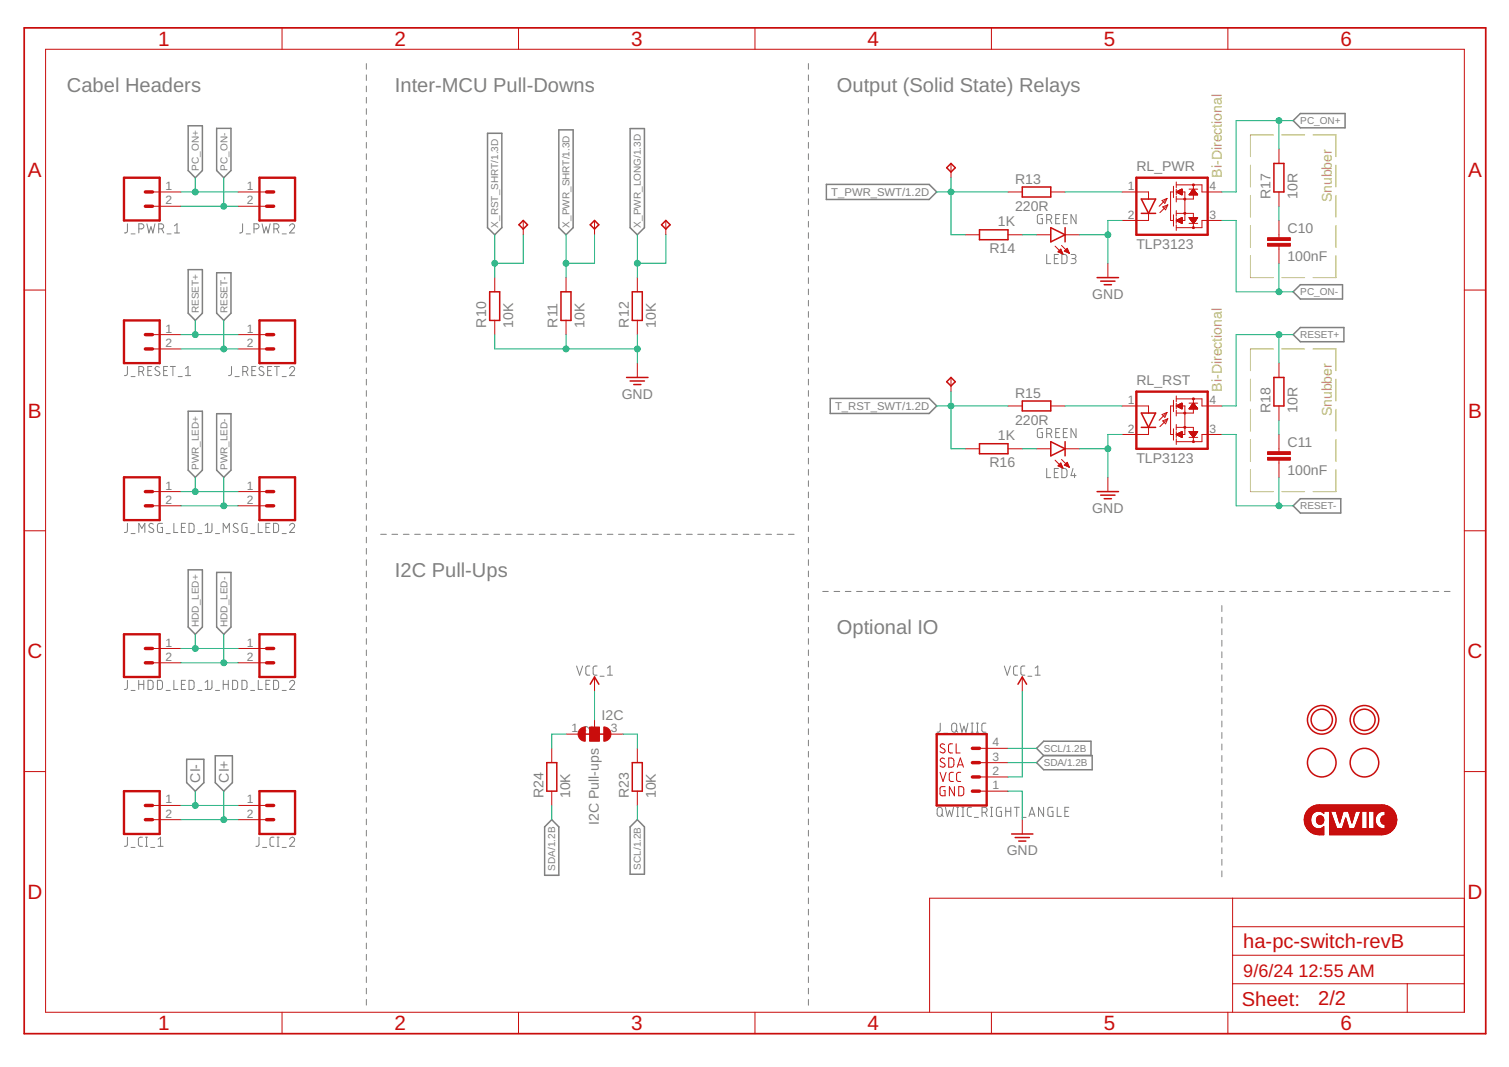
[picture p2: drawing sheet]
<svg xmlns="http://www.w3.org/2000/svg" width="297mm" height="210mm" viewBox="0 0 297 210" stroke-linecap="round" stroke-linejoin="round" font-family="sans-serif">
<g fill="none" stroke="#c8c832" stroke-width=".2">
<path d="M246.1 32.5v4.3M246.1 38.4v4.3M250.7 26.5h-4.6v4.3M252.3 26.5h4.5M258.5 26.5h4.5v4.3M263 32.5v4.3M263 38.4v4.3M246.1 44.4v4.3M246.1 50.3v4.3h4.6M252.3 54.6h4.5M263 44.4v4.3M263 50.3v4.3h-4.5"/>
<path d="M246.1 74.6v4.3M250.7 68.6h-4.6v4.3M252.3 68.6h4.5M258.5 68.6h4.5v4.3M263 74.6v4.3M246.1 80.5v4.3M246.1 86.5v4.3M246.1 92.4v4.3h4.6M252.3 96.7h4.5M263 92.4v4.3h-4.5M263 80.5v4.3M263 86.5v4.3"/>
</g>
<g fill="none" stroke="#808080" stroke-width=".2">
<path d="M72.1 12.5v1.1M72.1 14.7v1.1M72.1 16.9v1.2M72.1 19.2v1.1M159.1 12.5v1.1M159.1 14.7v1.1M159.1 16.9v1.2M159.1 19.2v1.1M72.1 21.4v1.1M72.1 23.6v1.1M72.1 25.8v1.1M72.1 28v1.1"/>
<path d="M72.1 30.2v1.2M72.1 32.5v1.1M72.1 34.7v1.1M72.1 36.9v1.1M72.1 39.1v1.1M159.1 21.4v1.1M159.1 23.6v1.1M159.1 25.8v1.1M159.1 28v1.1M159.1 30.2v1.2M159.1 32.5v1.1M159.1 34.7v1.1"/>
<path d="M159.1 36.9v1.1M159.1 39.1v1.1M25.1 44v1.6l-.3 .2h-.3M25.8 46h.8M27.3 45h.5a.5 .5 0 0 0 .5-.5 .5 .5 0 0 0-.5-.5h-.5v1.8M28.9 44l.4 1.8 .4-1.2 .4 1.2 .4-1.8M31.2 45h.5a.5 .5 0 0 0 .5-.5 .5 .5 0 0 0-.5-.5h-.5v1.8M31.8 45l.4 .8M32.9 46h.8M34.3 45.8h1M34.3 44.4l.5-.4v1.8M47.8 44l-.1 1.6-.2 .2h-.3"/>
<path d="M48.5 46h.8M50 45h.5a.5 .5 0 0 0 .5-.5 .5 .5 0 0 0-.5-.5h-.5v1.8M51.6 44l.4 1.8 .4-1.2 .4 1.2 .4-1.8M53.9 45h.5a.5 .5 0 0 0 .5-.5 .5 .5 0 0 0-.5-.5h-.5v1.8M54.5 45l.4 .8M55.5 46h.8M57 44.4a.49 .49 0 0 1 .7-.4 .49 .49 0 0 1 .1 .8l-.8 1h1M72.1 41.3v1.2M72.1 43.6v1.1M72.1 45.8v1.1M72.1 48v1.1M72.1 50.2v1.1"/>
<path d="M72.1 52.4v1.2M72.1 54.7v1.1M72.1 56.9v1.1M72.1 59.1v1.1M159.1 41.3v1.2M159.1 43.6v1.1M159.1 45.8v1.1M159.1 48v1.1M159.1 50.2v1.1M159.1 52.4v1.2M159.1 54.7v1.1M159.1 56.9v1.1"/>
<path d="M159.1 59.1v1.1M205.2 42.2h-.8l-.2 .2v1.4l.2 .2h.8v-1h-.3M206 43.2h.5a.5 .5 0 0 0 .5-.5 .5 .5 0 0 0-.5-.5h-.5v1.8M206 50.1v1.8h.8M206.7 43.2l.4 .8M207.5 50.9h.6M207.8 43h.6M208.3 50.1h-.8v1.8h.8M208.6 42.2h-.8v1.8h.8M209 50.1h.7l.3 .3v1l-.3 .4-.7 .1zM209.3 43h.6M210.1 42.2h-.8v1.8h.8"/>
<path d="M210.8 50.1h.6a.4 .4 0 0 1 .4 .4 .4 .4 0 0 1-.4 .4h-.4M211.3 50.9a.5 .5 0 0 1 .5 .5 .5 .5 0 0 1-.5 .5h-.5M211.8 42.2v1.8l-1-1.8v1.8M25.1 72.1v1.5l-.3 .3h-.3M25.8 74.1h.8M27.3 73.1h.5a.5 .5 0 0 0 .5-.5 .5 .5 0 0 0-.5-.5h-.5v1.8M27.9 73.1l.4 .8M29.1 72.9h.6M29.9 72.1h-.8v1.8h.8M31.4 72.2l-.6-.1-.3 .4 .1 .2 .7 .4a.45 .45 0 0 1 0 .7 .45 .45 0 0 1-.7 0l-.1-.2M32.2 72.9h.6M33 72.1h-.8v1.8h.8"/>
<path d="M33.5 72.1h1M34 72.1v1.8M35.1 74.1h.8M36.5 73.9h1M36.5 72.5l.5-.4v1.8M45.6 72.1v1.5l-.3 .3h-.3M46.3 74.1h.8M47.8 73.1h.5a.5 .5 0 0 0 .5-.5 .5 .5 0 0 0-.5-.5h-.5v1.8M48.4 73.1l.4 .8M49.6 72.9h.6M50.4 72.1h-.8v1.8h.8M51.9 72.2l-.3-.1a.41 .41 0 0 0-.5 .2 .41 .41 0 0 0 .1 .5l.6 .3a.42 .42 0 0 1 .1 .6 .42 .42 0 0 1-.6 .2l-.3-.3"/>
<path d="M52.7 72.9h.6M53.5 72.1h-.8v1.8h.8M54 72.1h1M54.5 72.1v1.8M55.5 74.1h.8M57 72.5a.49 .49 0 0 1 .7-.4 .49 .49 0 0 1 .1 .8l-.8 1h1M72.1 61.3v1.1M72.1 63.5v1.1M72.1 65.7v1.2M72.1 68v1.1M72.1 70.2v1.1M72.1 72.4v1.1"/>
<path d="M72.1 74.6v1.1M72.1 76.8v1.2M72.1 79.1v1.1M159.1 61.3v1.1M159.1 63.5v1.1M159.1 65.7v1.2M159.1 68v1.1M159.1 70.2v1.1M159.1 72.4v1.1M159.1 74.6v1.1M159.1 76.8v1.2M159.1 79.1v1.1"/>
<path d="M72.1 81.3v1.1M72.1 83.5v1.1M72.1 85.7v1.1M72.1 87.9v1.1M72.1 90.1v1.2M72.1 92.4v1.1M72.1 94.6v1.1M72.1 96.8v1.1M72.1 99v1.1M159.1 81.3v1.1M159.1 83.5v1.1M159.1 85.7v1.1"/>
<path d="M159.1 87.9v1.1M159.1 90.1v1.2M159.1 92.4v1.1M159.1 94.6v1.1M159.1 96.8v1.1M159.1 99v1.1M205.2 84.3h-.8l-.2 .2v1.4l.2 .2h.8v-1h-.3M206 85.3h.5a.5 .5 0 0 0 .5-.5 .5 .5 0 0 0-.5-.5h-.5v1.8M206 92.2v1.8h.8M206.7 85.3l.4 .8M207.5 93h.6M207.8 85.1h.6"/>
<path d="M208.3 92.2h-.8v1.8h.8M208.6 84.3h-.8v1.8h.8M209 92.2h.7l.3 .3v1l-.3 .4-.7 .1zM209.3 85.1h.6M210.1 84.3h-.8v1.8h.8M211.2 92.2l-.4 1.4h1M211.5 93.2v.8M211.8 84.3v1.8l-1-1.8v1.8M25.1 103v1.5l-.3 .2-.3 .1M25.8 105h.8M27.3 104.8v-1.8l.6 .9 .6-.9v1.8M30.2 103.1a.45 .45 0 0 0-.7-.1 .45 .45 0 0 0 0 .7l.6 .3a.45 .45 0 0 1 0 .7 .45 .45 0 0 1-.7-.1l-.1-.1"/>
<path d="M32 103h-.6l-.4 .2v1.2l.2 .3 .8 .1v-1h-.3M32.7 105h.8M34.2 103v1.8h.8M35.7 103.8h.6M36.5 103h-.8v1.8h.8M37.2 103h.7l.3 .3v1.1l-.3 .3-.7 .1zM38.9 105h.8M40.4 104.8h1M40.4 103.4l.5-.4v1.8M41.7 103v1.4l-.1 .2-.3 .2M42.4 105h.8M43.9 104.8v-1.8l.7 .9 .5-.9v1.8"/>
<path d="M46.8 103.1l-.6-.1-.3 .4 .2 .3 .6 .3a.46 .46 0 0 1 .1 .7 .46 .46 0 0 1-.7-.1l-.2-.1M48.6 103h-.7l-.3 .2v1.3l.3 .2 .7 .1v-1h-.3M49.3 105h.8M50.8 103v1.8h.8M52.3 103.8h.6M53.1 103h-.8v1.8h.8M53.8 103h.7l.3 .3v1.1l-.3 .3-.7 .1zM55.5 105h.8M57 103.4a.49 .49 0 0 1 .7-.4 .49 .49 0 0 1 .1 .8l-.8 1h1M72.1 101.2v1.2M72.1 103.5v1.1M72.1 105.7v1.1"/>
<path d="M72.1 107.9v1.1M72.1 110.1v1.1M72.1 112.3v1.2M72.1 114.6v1.1M72.1 116.8v1.1M72.1 119v1.1M74.9 105.1h1.2M77.2 105.1h1.1M79.4 105.1h1.1M81.6 105.1h1.1M83.8 105.1h1.2M86.1 105.1h1.1"/>
<path d="M88.3 105.1h1.1M90.5 105.1h1.2M92.8 105.1h1.1M95 105.1h1.1M97.2 105.1h1.1M99.5 105.1h1.1M101.7 105.1h1.1M103.9 105.1h1.1M106.2 105.1h1.1M108.4 105.1h1.1M110.6 105.1h1.1M112.8 105.1h1.2"/>
<path d="M115.1 105.1h1.1M117.3 105.1h1.1M119.5 105.1h1.1M121.8 105.1h1.1M124 105.1h1.1M126.2 105.1h1.1M128.4 105.1h1.2M130.7 105.1h1.1M132.9 105.1h1.1M135.1 105.1h1.1M137.4 105.1h1.1M139.6 105.1h1.1"/>
<path d="M141.8 105.1h1.1M144.1 105.1h1.1M146.3 105.1h1.1M148.5 105.1h1.1M150.7 105.1h1.2M153 105.1h1.1M155.2 105.1h1.1M159.1 101.2v1.2M159.1 103.5v1.1M159.1 105.7v1.1M159.1 107.9v1.1M159.1 110.1v1.1"/>
<path d="M159.1 112.3v1.2M159.1 114.6v1.1M159.1 116.8v1.1M159.1 119v1.1M161.9 116.4h1.1M164.2 116.4h1.1M166.4 116.4h1.1M168.6 116.4h1.1M170.8 116.4h1.2M173.1 116.4h1.1M175.3 116.4h1.1M177.5 116.4h1.1"/>
<path d="M179.7 116.4h1.1M182 116.4h1.1M184.2 116.4h1.1M186.4 116.4h1.1M188.6 116.4h1.2M190.9 116.4h1.1M193.1 116.4h1.1M195.3 116.4h1.1M197.5 116.4h1.1M199.8 116.4h1.1M202 116.4h1.1M204.2 116.4h1.1"/>
<path d="M206.4 116.4h1.2M208.7 116.4h1.1M210.9 116.4h1.1M213.1 116.4h1.1M215.3 116.4h1.2M217.6 116.4h1.1M219.8 116.4h1.1M222 116.4h1.1M224.2 116.4h1.2M226.5 116.4h1.1M228.7 116.4h1.1M230.9 116.4h1.1"/>
<path d="M233.1 116.4h1.2M235.4 116.4h1.1M237.6 116.4h1.1M239.8 116.4h1.1M240.5 119.1v1.2M242 116.4h1.2M244.3 116.4h1.1M246.5 116.4h1.1M248.7 116.4h1.1M250.9 116.4h1.2M253.2 116.4h1.1M255.4 116.4h1.1"/>
<path d="M257.6 116.4h1.1M259.8 116.4h1.2M262.1 116.4h1.1M264.3 116.4h1.1M266.5 116.4h1.1M268.7 116.4h1.2M271 116.4h1.1M273.2 116.4h1.1M275.4 116.4h1.1M277.6 116.4h1.2M279.9 116.4h1.1M282.1 116.4h1.1"/>
<path d="M284.3 116.4h1.1M25.1 133.8v1.6l-.3 .2h-.3M25.8 135.8h.8M27.3 133.8v1.8M27.3 134.6h1M28.3 133.8v1.8M29.1 133.8l.7 .1 .3 .3v1.1l-.3 .3h-.7zM31 133.8l.6 .1 .4 .3v1.1l-.4 .3h-.6zM32.7 135.8h.8M34.2 133.8v1.8h.8M35.7 134.6h.6M36.5 133.8h-.8v1.8h.8"/>
<path d="M37.2 133.8l.7 .1 .3 .3v1.1l-.3 .3h-.7zM38.9 135.8h.8M40.4 134.2l.5-.4v1.8M40.4 135.6h1M41.7 133.8v1.4l-.1 .3-.3 .1M42.4 135.8h.8M43.9 134.6h1M43.9 133.8v1.8M44.9 133.8v1.8M45.8 133.8l.6 .1 .4 .3v1.1l-.4 .3h-.6zM47.6 133.8l.7 .1 .3 .3v1.1l-.3 .3h-.7zM49.3 135.8h.8"/>
<path d="M50.8 133.8v1.8h.8M52.3 134.6h.6M53.1 133.8h-.8v1.8h.8M53.8 133.8l.7 .1 .3 .3v1.1l-.3 .3h-.7zM55.5 135.8h.8M57 134.2a.49 .49 0 0 1 .7-.3 .49 .49 0 0 1 .1 .7l-.8 1h1M72.1 121.2v1.1M72.1 123.4v1.1M72.1 125.6v1.1M72.1 127.9v1.1M72.1 130.1v1.1M72.1 132.3v1.1"/>
<path d="M72.1 134.5v1.1M72.1 136.7v1.1M72.1 139v1.1M113.5 131l.6 1.8 .6-1.8M116.1 131l-.6 .1-.2 .3v1.2l.2 .2h.6M117.5 131l-.5 .1-.2 .3v1.2l.2 .2h.5M118.1 133h.8M119.6 132.8h1M119.6 131.4l.5-.4v1.8M159.1 121.2v1.1M159.1 123.4v1.1M159.1 125.6v1.1"/>
<path d="M159.1 127.9v1.1M159.1 130.1v1.1M159.1 132.3v1.1M159.1 134.5v1.1M159.1 136.7v1.1M159.1 139v1.1M197.7 131l.6 1.8 .6-1.8M200.3 131l-.6 .1-.2 .3v1.2l.2 .2h.6M201.7 131l-.5 .1-.2 .3v1.2l.2 .2h.5M202.3 133h.8M203.8 132.8h1M203.8 131.4l.5-.4v1.8"/>
<path d="M240.5 121.4v1.2M240.5 123.7v1.2M240.5 126v1.1M240.5 128.2v1.2M240.5 130.5v1.2M240.5 132.8v1.1M240.5 135v1.2M240.5 137.3v1.2M240.5 139.6v1.1M72.1 141.2v1.1M72.1 143.4v1.1M72.1 145.6v1.1"/>
<path d="M72.1 147.8v1.1M72.1 150.1v1.1M72.1 152.3v1.1M72.1 154.5v1.1M72.1 156.7v1.1M72.1 158.9v1.1M159.1 141.2v1.1M159.1 143.4v1.1M159.1 145.6v1.1M159.1 147.8v1.1M159.1 150.1v1.1M159.1 152.3v1.1"/>
<path d="M159.1 154.5v1.1M159.1 156.7v1.1M159.1 158.9v1.1M184.6 159l.3-.2 .5 .2 .1 1.1a.51 .51 0 0 1-.5 .5 .51 .51 0 0 1-.5-.5zM185.1 142.3l-.1 1.5-.2 .2h-.3M185.8 144.3h.8M186.1 158.8l.4 1.8 .4-1.2 .4 1.2 .4-1.8M187.5 142.4l.2-.1 .5 .1 .1 1.2a.5 .5 0 0 1-.5 .4 .5 .5 0 0 1-.5-.4zM188.1 143.7l.4 .3M188.3 158.8h.4M188.5 158.8v1.8M189 142.3l.4 1.7 .4-1.1 .3 1.1 .4-1.7"/>
<path d="M189.3 158.8h.4M189.5 158.8v1.8M191.2 144h.4M191.2 142.3h.4M191.2 158.8h-.5l-.3 .4 .1 1.2 .2 .2h.5M191.4 142.3v1.7M192.2 144h.4M192.2 142.3h.4M192.4 142.3v1.7M193.3 159.8h.5a.5 .5 0 0 0 .5-.5 .5 .5 0 0 0-.5-.5h-.5v1.8M193.9 159.8l.4 .8M194.1 142.3h-.6l-.2 .3v1.2l.2 .2h.6"/>
<path d="M195 158.8h.4M195.2 158.8v1.8M197.1 158.8h-.7l-.2 .3v1.3l.2 .2h.7v-1h-.3M198 159.6h1M198 158.8v1.8M199 158.8v1.8M199.6 158.8h1M200.1 158.8v1.8M205.4 158.8v1.8l-1-1.8v1.8M207.3 158.8h-.8l-.2 .3v1.1l.2 .4h.8v-1h-.3M208.1 158.8v1.8h.8M209.6 159.6h.6"/>
<path d="M210.4 158.8h-.8v1.8h.8M240.5 141.8v1.2M240.5 144.1v1.2M240.5 146.4v1.1M240.5 148.6v1.2M240.5 150.9v1.2M240.5 153.2v1.1M240.5 155.4v1.2M240.5 157.7v1.2M240.5 160v1.1M25.1 164.7v1.6l-.3 .2h-.3M25.8 166.7h.8"/>
<path d="M28 164.7h-.5l-.3 .4 .1 1.2 .2 .2h.5M28.6 166.5h.4M28.6 164.7h.4M28.9 164.7v1.8M29.7 166.7h.8M31.1 166.5h1M31.1 165.1l.5-.4v1.8M51 164.7l-.1 1.6-.2 .2h-.3M51.7 166.7h.8M53.9 164.7h-.5l-.3 .4 .1 1.2 .2 .2h.5M54.5 166.5h.4M54.5 164.7h.4"/>
<path d="M54.7 164.7v1.8M55.5 166.7h.8M57 165.1a.49 .49 0 0 1 .7-.4 .49 .49 0 0 1 .1 .8l-.8 1h1M72.1 161.1v1.1M72.1 163.3v1.2M72.1 165.6v1.1M72.1 167.8v1.1M72.1 170v1.1M72.1 172.2v1.1M72.1 174.4v1.2M72.1 176.7v1.1M72.1 178.9v1.1"/>
<path d="M159.1 161.1v1.1M159.1 163.3v1.2M159.1 165.6v1.1M159.1 167.8v1.1M159.1 170v1.1M159.1 172.2v1.1M159.1 174.4v1.2M159.1 176.7v1.1M159.1 178.9v1.1M185.3 160.2l.4 .4M188.3 160.6h.4M189.3 160.6h.4"/>
<path d="M191.8 160.8h.8M195 160.6h.4M201.2 160.8h.8M202.5 160.6l.6-1.8 .6 1.8M202.7 160.2h.9M240.5 162.2v1.2M240.5 164.5v1.2M240.5 166.8v1.1M240.5 169.1v1.1M240.5 171.3v1.2M72.1 181.1v1.1M72.1 183.3v1.1"/>
<path d="M72.1 185.5v1.1M72.1 187.7v1.2M72.1 190v1.1M72.1 192.2v1.1M72.1 194.4v1.1M72.1 196.6v1.1M159.1 181.1v1.1M159.1 183.3v1.1M159.1 185.5v1.1M159.1 187.7v1.2M159.1 190v1.1M159.1 192.2v1.1"/>
<path d="M159.1 194.4v1.1M159.1 196.6v1.1"/>
</g>
<g fill="none" stroke="#808080" stroke-width=".3">
<path d="M37 24.7h2.8v8.8l-1.4 1.5-1.4-1.5zM42.7 25.3h2.8v8.2l-1.5 1.5-1.3-1.5zM96 26.2h2.8v18.6l-1.4 1.4-1.4-1.4zM110 25.5h2.8v19.3l-1.4 1.4-1.4-1.4zM124 25.3h2.9v19.5l-1.4 1.4-1.5-1.4zM162.7 36.3h20.2l1.5 1.5-1.5 1.4h-20.2zM254.6 23.7l1.4-1.4h8.8v2.8h-8.8zM37 53h2.8v8.6l-1.4 1.4-1.4-1.4zM42.7 53.7h2.8v7.9l-1.5 1.4-1.3-1.4zM254.6 57.4l1.4-1.4h8.3v2.8h-8.3zM163.4 78.4h19.5l1.5 1.5-1.5 1.4h-19.5zM254.6 65.8l1.4-1.4h8.5v2.8h-8.5z"/>
<path d="M37 80.9h2.8v11.6l-1.4 1.4-1.4-1.4zM42.7 81.4h2.8v11.1l-1.5 1.4-1.3-1.4zM254.6 99.5l1.4-1.4h7.9v2.8h-7.9zM37 112.1h2.8v11.3l-1.4 1.4-1.4-1.4zM42.7 112.6h2.8v10.8l-1.5 1.4-1.3-1.4zM36.7 149.4h3.4v4.6l-1.7 1.6-1.7-1.6zM42.4 148.7h3.3v5.3l-1.7 1.6-1.6-1.6zM205.4 148.6l-1.4-1.4 1.4-1.4h9.4v2.8M205.4 148.6h9.6v2.8h-9.6l-1.4-1.4zM108.6 161.2l1.4 1.5v9.5h-2.8v-9.5zM125.5 161.2l1.4 1.5v9.3h-2.9v-9.3z"/>
</g>
<g fill="none" stroke="#c90d0c" stroke-width=".47">
<path d="M24.4 35h7v8.4h-7zM51.1 35h7v8.4h-7zM223.7 35h14v11.2h-14zM24.4 63h7v8.4h-7zM51.1 63h7v8.4h-7zM223.7 77h14v11.3h-14zM24.4 93.9h7v8.4h-7zM51.1 93.9h7v8.4h-7zM24.4 124.8h7v8.4h-7zM51.1 124.8h7v8.4h-7zM24.4 155.6h7v8.5h-7zM51.1 155.6h7v8.5h-7z"/>
<path d="M184.4 144.4h9.8v14.1h-9.8z"/>
</g>
<g fill="none" stroke="#c90d0c" stroke-width=".68">
<path d="M28.6 37.8h1.4M52.5 37.8h1.4M28.6 40.6h1.4M52.5 40.6h1.4M28.6 68.6h1.4M28.6 65.8h1.4M52.5 68.6h1.4M52.5 65.8h1.4M28.6 99.5h1.4M28.6 96.7h1.4M52.5 99.5h1.4M52.5 96.7h1.4"/>
<path d="M28.6 130.4h1.4M28.6 127.6h1.4M52.5 130.4h1.4M52.5 127.6h1.4M28.6 158.5h1.4M52.5 158.5h1.4M191.4 150h1.4M191.4 152.8h1.4M191.4 155.6h1.4M191.4 147.2h1.4M28.6 161.2h1.4M52.5 161.2h1.4"/>
</g>
<g fill="none" stroke="#c90d0c" stroke-width=".2">
<path d="M9 9.7h279.2v189.4h-279.2zM55.5 5.5v4.2M102.1 5.5v4.2M148.6 5.5v4.2M195.2 5.5v4.2M241.7 5.5v4.2M30 37.8h5.6M46.9 37.8h5.6M187.2 32.2v2.8M198.4 37.8h2.8M206.8 37.8h2.9M220.9 37.8h5.2v1.4"/>
<path d="M228.7 39.5l1-.5-.4 1zM229.7 39l-1.5 1.6M231 37.8h-.6v5.6h.6M231 36.6v2.3M231.5 37.8h1.7v5.6h-1.6M231.5 36.4h5.1v1.4h3.9M231.5 35.8v1.1M231.5 37.2v1.1M231.5 38.6v1.1M231.5 37.8l1.2 .5M231.6 37.8h1.1M231.6 37.7h1.1"/>
<path d="M231.7 37.8h1M231.8 37.7h.9M231.8 37.9h.9M231.8 37.6h.9M231.9 37.9h.8M231.9 37.6h.8M231.9 38h.8M232.1 37.5h.6M232.1 38h.6M232.2 38.1h.5M232.2 37.4h.5M232.3 38.1h.4"/>
<path d="M232.3 38.2h.4M232.3 37.4h.4M232.4 37.3h.3M232.5 38.2h.2M232.5 38.3h.2M232.6 38.3h.1M232.6 37.2h.1M232.7 37.2l-.2 .1M232.7 37.2l-1.2 .6M232.7 37.2v1.1M234.1 37.2h1.7M234.1 38.3h1.6"/>
<path d="M234.1 38.2h1.6M234.2 38.2h1.5M234.2 38.1h1.4M234.3 38.1h1.3M234.3 38h1.2M234.4 37.9l1.1 .1M234.4 37.9h1M234.4 37.8l1 .1M234.5 37.8h.9M234.5 37.8h.8M234.5 37.7h.8M234.6 37.7h.6"/>
<path d="M234.6 37.6h.6M234.7 37.5h.4M234.7 37.4h.4M234.8 37.3l.2 .1M234.8 37.3h.2M234.9 37.3h.1M234.9 36.4v.8M234.9 38.3v.9h-3.4M234.9 37.2l.9 1.1h-1.7zM234.9 37.2h.1M251.8 29.3v2.9M251.8 37.8v2.8"/>
<path d="M4.8 57.1h4.2M30 40.6h5.6M46.9 40.6h5.6M97.4 54.6v2.8M103 43.4v2.8M111.4 54.6v2.8M117 43.4v2.8M125.5 54.6v2.8M131.1 43.4v2.8M190 46.2h2.8M198.4 46.2h2.8M204 46.2h2.8"/>
<path d="M207.7 48.4l1.5 1.6M208.3 49.6l.5-.6 .4 1zM208.3 49.5h.7M208.4 49.6h.7M208.4 49.3h.6M208.6 49.2h.3M208.7 49.8h.4M208.7 49.1h.2M209 48.3l1.5 1.5M209 49.9h.2M209.5 49.4l.6-.5 .4 .9zM209.6 49.3h.7"/>
<path d="M209.7 46.2h2.7M209.7 49.5h.6M209.7 49.2h.5M209.8 49.1h.4M210 49.6h.4M210 48.9h.1M210.3 49.8h.2M218.1 51.8v2.8M226.1 42v1.4h-5.2M228.9 40.7l1-.4-.5 1zM229.9 40.3l-1.6 1.5M231 42.2v2.3"/>
<path d="M231.5 42h3.4v.8M231.5 41.4v1.1M231.5 42.8v1.1M231.5 44.2v1.1M231.6 43.4h1.1M231.6 43.3h1.1M231.8 43.3h.9M231.8 43.5h.9M231.8 43.2h.9M231.9 43.5h.8M231.9 43.2h.8M231.9 43.6h.8"/>
<path d="M232.1 43.6h.6M232.1 43.1h.6M232.2 43.1h.5M232.2 43.7h.5M232.2 43h.5M232.3 43.7h.4M232.3 43h.4M232.4 43.8h.3M232.4 42.9h.3M232.5 43.8h.2M232.5 43.9h.2M232.7 42.8l-.2 .1"/>
<path d="M232.7 42.8v1.1l-1.2-.5M232.7 42.8l-1.2 .6M234.1 43.9h1.7M234.1 42.8h1.7l-.9 1.1zM234.1 42.8h1.6M234.2 42.9h1.4M234.3 43.1h1.3M234.3 43.1h1.2M234.4 43.2h1.1M234.4 43.3h1M234.5 43.3h.9M234.5 43.4h.8"/>
<path d="M234.6 43.5h.6M234.6 43.6h.6M234.7 43.6h.4M234.7 43.7h.4M234.8 43.8h.2M234.9 43.9h.1M234.9 43.9v.9M235.1 43.7l-.3 .1M235.2 43.5l-.6 .1M235.4 43.2l-1 .1M235.6 43h-1.4M235.7 42.9h-1.6"/>
<path d="M240.5 43.4h-3.9v1.4h-5.1M251.8 43.4v3.3M251.8 48.4v3.4M288.2 57.1h4.3M30 65.8h5.6M30 68.6h5.6M46.9 65.8h5.6M46.9 68.6h5.6M97.4 63v2.8M111.4 63v2.8M125.5 63v2.8M125.5 71.4v2.9"/>
<path d="M187.2 74.3v2.7M198.4 79.9h2.8M206.8 79.9h2.9M220.9 79.9h5.2v1.4M231 79.9h-.6v5.6h.6M231 78.7v2.3M231.5 79.9h1.7v5.6h-1.7M231.5 78.5h5.1v1.4h3.9M231.5 77.9v1.1M231.5 79.3v1.1M231.5 79.9l1.2 .5M231.6 79.8h1.1"/>
<path d="M231.6 79.9h1.1M231.7 79.9h1M231.7 79.8h1M231.8 79.7h.9M231.9 79.7h.8M232 79.6h.7M232.1 79.6h.6M232.2 79.5h.5M232.3 79.5h.4M232.4 79.4h.3M232.5 79.4h.2M232.6 79.3h.1"/>
<path d="M232.7 79.3v1.1M232.7 79.3l-1.2 .6M234.1 79.3h1.7M234.4 80h1M234.4 79.9h1M234.5 79.9h.9M234.5 79.8h.8M234.6 79.7h.6M234.7 79.6h.5M234.7 79.6h.4M234.7 79.5h.4M234.8 79.5h.3"/>
<path d="M234.8 79.4h.2M234.9 78.5v.8M234.9 79.3l.9 1.1h-1.7zM251.8 71.4v2.9M251.8 79.9v2.8M30 96.7h5.6M30 99.5h5.6M46.9 96.7h5.6M46.9 99.5h5.6M190 88.3h2.8M198.4 88.3h2.8M204 88.3h2.8"/>
<path d="M207.7 90.5l1.5 1.6M208.3 91.6h.7M208.4 91.7h.7M208.5 91.4h.5M208.6 91.3h.3M208.7 91.8h.4M208.7 91.2h.1M208.8 91.1l.4 1-.9-.4zM209 90.4l1.5 1.5M209 92h.2M209.5 91.5l.6-.5 .4 .9zM209.6 91.4h.7"/>
<path d="M209.6 91.6h.7M209.7 88.3h2.7M209.7 91.3h.5M209.9 91.2h.3M210 91.7h.4M210 91h.1M210.3 91.8h.2M218.1 93.9v2.8M226.1 84.1v1.4h-5.2M228.7 81.6l1-.5-.4 1zM228.9 82.8l1-.4-.5 1zM229.7 81.1l-1.5 1.6"/>
<path d="M229.9 82.4l-1.6 1.5M231 84.3v2.3M231.5 84.1h3.4v.8M231.5 80.7v1.1M231.5 83.5v1.1M231.5 84.9v1.1M231.5 86.3v1.1M231.5 85.5l1.2 .5M231.6 85.5h1.1M231.6 85.4h1.1M231.7 85.6h1M231.7 85.4h1"/>
<path d="M231.8 85.3h.9M231.8 85.6h.9M231.8 80h.9M231.9 85.3h.8M231.9 85.7h.8M231.9 80.1h.8M232 85.7h.7M232 80.1h.7M232 85.2h.7M232.1 85.8h.6M232.1 85.2h.6M232.1 80.2h.6"/>
<path d="M232.2 85.8h.5M232.2 85.2h.5M232.2 80.2h.5M232.3 85.9h.4M232.3 85.1h.4M232.3 80.2h.4M232.4 85h.3M232.4 85.9h.3M232.4 80.3h.3M232.5 85h.2M232.5 86h.2M232.5 80.3h.2"/>
<path d="M232.6 85h.1M232.6 86h.1M232.6 80.4h.1M232.7 84.9v1.1M232.7 80.4v.1M232.7 84.9l-1.2 .6M232.7 84.9h.1M234.1 86h1.7M234.1 84.9h1.7l-.9 1.1zM234.1 80.4h1.6M234.1 85h1.6M234.1 80.3h1.6"/>
<path d="M234.2 80.3h1.4M234.2 85.1h1.4M234.2 80.2h1.4M234.3 85.2h1.3M234.3 80.2h1.3M234.3 80.1h1.2M234.3 85.2h1.2M234.3 85.3h1.2M234.4 80h1.1M234.4 85.4h1M234.5 85.5h.9M234.5 85.5h.8"/>
<path d="M234.5 85.6h.8M234.6 85.6h.6M234.7 85.7h.5M234.7 85.8h.4M234.8 85.9h.3M234.8 86h.2M234.9 80.4v.9h-3.4M234.9 86v.9M235 85.9h-.2M235.2 85.7h-.6M235.4 85.4h-1M235.5 85.3h-1.1"/>
<path d="M235.6 85.1h-1.4M235.7 85h-1.6M240.5 85.5h-3.9v1.4h-5.1M251.8 85.5v3.3M251.8 90.5v3.4M4.8 104.4h4.2M288.2 104.4h4.3M30 127.6h5.6M30 130.4h5.6M46.9 127.6h5.6M46.9 130.4h5.6M117 133.2v2.8"/>
<path d="M201.2 133.2v2.8M4.8 151.8h4.2M30 158.5h5.6M46.9 158.5h5.6M108.6 147.2v2.8M108.6 155.6v2.9M111.4 144.4h2.8M117 141.6v2.8M119.8 144.4h2.8M125.5 147.2v2.8M125.5 155.6v2.9M185 151.9l.6 1.8 .6-1.8"/>
<path d="M185.9 149.3a.44 .44 0 0 0-.6-.1 .44 .44 0 0 0 0 .7l.5 .3a.46 .46 0 0 1 .1 .7 .46 .46 0 0 1-.7-.1l-.2-.1M185.9 146.5l-.2-.1a.41 .41 0 0 0-.5 .1 .41 .41 0 0 0 .1 .6l.5 .3a.46 .46 0 0 1 .1 .7 .46 .46 0 0 1-.7-.1l-.2-.1M186 154.7l-.7 .1-.2 .2v1.3l.2 .2h.7v-1h-.3M186.8 149.1l.6 .1 .3 .3 .1 .9-.4 .5h-.6zM187.5 146.3h-.6l-.2 .4v1.2l.2 .2h.6M187.7 151.9l-.6 .1-.2 .3v1.2l.2 .2h.6M187.9 154.7v1.8l-1-1.8v1.8M188.2 146.3v1.8h.8M188.4 150.9l.6-1.8 .7 1.8M188.6 150.5h.9M188.7 154.7l.7 .1 .3 .3v1.1l-.3 .3h-.7zM189.1 151.9l-.5 .1-.3 .3v1.2l.3 .2h.5"/>
<path d="M192.8 155.6h5.6M192.8 152.8h5.6M192.8 150h5.6M192.8 147.2h5.6M257 159.9h1.5M257.1 159.9h1.5M257.1 159.8h1.6M257.2 159.7h1.7M257.2 159.6h1.9M257.2 159.6l-.4 1.1M257.3 159.6h17.1M257.3 159.5h17"/>
<path d="M257.4 159.4h16.9M257.5 159.3h16.7M257.6 159.2h16.5M257.6 159.2l-.4 .4M257.6 159.2h16.4M257.7 159.1h16.3M257.8 159h16.1M257.9 158.9h15.9M258 158.8h15.7M258 158.8l1.1-.4 .6-.1h12.3l1.1 .2 .6 .3M258 158.8l-.4 .4M258.1 158.7h15.4"/>
<path d="M258.3 158.7h15.1M258.4 158.6h14.8M258.6 158.5h14.5M258.9 158.5h13.9M258.9 159.7l-.7 .6M259.2 158.4h13.3M260 159.6l-1.1 .1M260 159.6l.5 .3M260 159.6h.6M260.2 159.7h.4M260.3 159.8h.3M260.4 159.9h.2"/>
<path d="M260.5 159.9l.1 .1M260.5 159.9h.1M261.7 159.6h-1.1v.4M261.7 159.6h1.3M261.7 159.6v4.6M261.7 159.9h.3M261.7 159.8h.3M261.7 159.7h.2M261.7 159.6h.2M261.9 159.6h.1M261.9 159.6h-.2M261.9 159.6l1.2 3.4"/>
<path d="M263 159.6h1.4M263.1 159.7h1.3M263.1 159.8h1.2M263.1 159.9h1.2M264.4 159.6h1.1M264.4 159.6l-.7 2.3-.7-2.3M265.5 159.6l.6 2.3M265.5 159.6h1.3M265.5 159.7h1.3M265.5 159.8h1.2M265.5 159.9h1.2M265.6 159.9h1.1"/>
<path d="M267.8 159.9h.2M267.8 159.8h.2M267.9 159.7h.1M267.9 159.6h-1.1l-.7 2.3M267.9 159.6h.1M267.9 159.6l-1.2 3.4M268 159.6h1.1v3.4M268 159.6v3.4M269.1 159.6h.3M269.1 159.9h.3M269.1 159.8h.3M269.1 159.7h.3"/>
<path d="M270.5 159.6h1.6M270.5 159.9h.8M270.5 159.9h.9M270.5 159.8h1.1M270.5 159.7h1.2M271.7 159.7l1-.1v.9h-.5l-.2 .2M271.7 159.7l-.5 .3M272.7 159.6h1.7M272.7 159.9h1.9M272.7 159.8h1.8M272.7 159.7h1.8M273.7 158.8l.7 .8"/>
<path d="M274.4 159.6l.3 .5M288.2 151.8h4.3M30 161.2h5.6M46.9 161.2h5.6M201.2 161.2v2.9M242.6 176.7v22.4M256.7 161.4h1.3M256.7 161.3h1.3M256.7 161.2h1.3M256.7 161.1h1.3M256.8 161.6h1.2M256.8 161.5h1.2"/>
<path d="M256.8 161h1.2M256.8 160.9h1.2M256.8 160.7v1.2M256.8 161.9h.1M256.8 161.8h1.3M256.8 161.8h1.2M256.8 161.7h1.2M256.8 160.8h1.2M256.8 160.7h1.3M256.8 161.9l.1 .5M256.8 161.9h1.3M256.8 162h1.3"/>
<path d="M256.8 160.6h1.3M256.8 160.5h1.3M256.8 162.1h1.3M256.9 160.4h1.3M256.9 162.1h1.3M256.9 162.2h1.3M256.9 160.3h1.3M256.9 162.3h1.4M256.9 160.3h1.4M256.9 162.4l.1 .1M256.9 162.4h1.4M256.9 160.2h1.4"/>
<path d="M257 160.1h1.4M257 162.5l.2 .4M257 162.5h1.4M257 160h1.4M257.1 162.6h1.4M257.1 162.7h1.5M257.2 162.8h1.5M257.2 162.9h1.6M257.2 162.9l.4 .4M257.2 162.9h1.8M257.3 163h1.9M257.4 163.1h3.2"/>
<path d="M257.4 163.2h3.2M257.5 163.3h3.1M257.6 163.3l.4 .4M257.6 163.3h3M257.6 163.4h3M257.7 163.5h2.9M257.8 163.6h2.8M257.9 163.6h2.7M258 161.3v.1M258 161.4v.2M258 161.6l.1 .4M258 163.7h2.6"/>
<path d="M258 160.9v.4M258.1 160.6l-.1 .3M258.1 162l.3 .5M258.2 163.8h2.4M258.2 160.3l-.1 .3M258.3 163.9h2.3M258.4 162.5l.3 .3M258.4 164h2.2M258.7 162.8a1.52 1.52 0 0 0 1.7 0M258.7 164h1.9M258.9 164.1h1.7M259.1 161.4h1.5"/>
<path d="M259.1 161.3h1.5M259.1 161.3l.1 .4M259.1 161.2h1.5M259.2 161.6h1.3M259.2 161.5h1.4M259.2 161.1h1.4M259.2 161h1.3M259.2 161.7h1.3M259.2 161l-.1 .3M259.2 161.7l.1 .2M259.2 161.8h1.3M259.2 160.9h1.3"/>
<path d="M259.3 161.8h1.2M259.3 160.8h1.2M259.3 164.2h1.3M259.3 161.9h1.1M259.3 160.7h1.1M259.3 161.9l.5 .3M259.3 160.7l-.1 .3M259.4 162h.9M259.4 160.7h.9M259.5 162.1h.7M259.5 160.6h.7M259.7 162.1h.3"/>
<path d="M259.8 160.5h.2M259.8 160.5l-.5 .2M259.9 160.5l.4 .2M259.9 163h.7M260.1 162.9h.5M260.3 162.9h.3M260.3 160.7l.2 .3M260.4 162.8h.2M260.5 162.7h.1M260.5 162.7l-.1 .1M260.5 162.6h.1M260.5 161.7l-.3 .4-.3 .1"/>
<path d="M260.5 161l.1 .3M260.6 162.6h.1M260.6 162.6l-.1 .1M260.6 160h.1M260.6 162.6v1.6h-1.5l-1.1-.5M260.6 161.3l-.1 .4M261.7 164.2h10.7M261.7 161.9h1M261.7 162.9h1.4M261.7 160.5h.5M261.7 162.1h1.1M261.7 163h10.5"/>
<path d="M261.7 164.1h11.1M261.7 164h11.3M261.7 164h11.5M261.7 163.9h11.7M261.7 163.8h11.8M261.7 163.7h12M261.7 163.6h12M261.7 163.6h12.2M261.7 163.5h12.2M261.7 163.4h12.3M261.7 163.3h12.4M261.7 163.3h12.5"/>
<path d="M261.7 163.2h12.6M261.7 163.1h12.6M261.7 162.8h1.3M261.7 162.7h1.3M261.7 162.6h1.3M261.7 162.5h1.3M261.7 162.5h1.2M261.7 162.4h1.2M261.7 162.3h1.2M261.7 162.2h1.1M261.7 162h1.1M261.7 161.8h1"/>
<path d="M261.7 161.7h.9M261.7 161.6h.9M261.7 161.5h.9M261.7 161.4h.9M261.7 161.4h.8M261.7 161.3h.8M261.7 161.2h.8M261.7 161.1h.7M261.7 161h.7M261.7 160.9h.7M261.7 160.8h.6M261.7 160.7h.6"/>
<path d="M261.7 160.6h.5M261.7 160.4h.5M261.7 160.3h.4M261.7 160.2h.4M261.7 160.1h.4M261.7 160h.3M263.1 160h1.2M263.2 160.1h1M263.2 160.2h1M263.2 160.3h1M263.3 160.4h.8M263.3 160.5h.8"/>
<path d="M263.3 160.6h.8M263.3 160.7h.8M263.4 160.7h.7M263.4 160.8h.6M263.4 160.9h.6M263.4 161h.6M263.5 161h.5M263.5 161.1h.4M263.5 161.2h.4M263.5 161.3h.4M263.5 161.4h.4M263.6 161.4h.2"/>
<path d="M263.6 161.5h.2M263.6 161.6h.2M263.7 161.7h.1M263.7 161.8h.1M264.2 163h.1M264.3 162.9h1.2M264.3 162.8h1.2M264.3 162.7h1.2M264.4 162.6h1M264.4 162.5h1M264.4 162.4h.9M264.5 162.3h.8"/>
<path d="M264.5 162.2h.8M264.5 162.1h.8M264.6 162h.6M264.6 161.9h.6M264.6 161.8h.6M264.6 161.7h.5M264.7 161.6h.4M264.7 161.5h.4M264.7 161.4h.3M264.8 161.4h.2M264.8 161.3h.2M264.8 161.2h.2"/>
<path d="M264.8 161.1h.2M264.9 161h.1M264.9 161l.7 2M264.9 161l-.7 2M265.6 160h1.1M265.6 160.1h1.1M265.6 160.2h1M265.6 160.3h1M265.7 160.3h.9M265.7 160.4h.9M265.7 160.5h.8M265.7 160.6h.8"/>
<path d="M265.7 160.7h.8M265.8 160.7h.7M265.8 160.8h.6M265.8 160.9h.6M265.9 161h.5M265.9 161.1h.5M265.9 161.2h.4M265.9 161.3h.4M266 161.4h.3M266 161.5h.2M266 161.6h.2M266.1 161.7h.1"/>
<path d="M266.1 161.8h.1M266.7 163h-.1M266.7 162.9h1.3M266.7 162.8h1.3M266.8 162.7h1.2M266.8 162.6h1.2M266.8 162.5h1.2M266.9 162.4h1.1M266.9 162.3h1.1M266.9 162.2h1.1M267 162.1h1M267 162h1"/>
<path d="M267.1 161.9h.9M267.1 161.8h.9M267.1 161.7h.9M267.2 161.6h.8M267.2 161.5h.8M267.2 161.4h.8M267.3 161.4h.7M267.3 161.3h.7M267.3 161.2h.7M267.3 161.1h.7M267.4 161h.6M267.4 160.9h.6"/>
<path d="M267.5 160.8h.5M267.5 160.7h.5M267.5 160.6h.5M267.6 160.5h.4M267.6 160.4h.4M267.6 160.3h.4M267.7 160.3h.3M267.7 160.2h.3M267.7 160.1h.3M267.7 160h.3M269.1 162.9l.3 .1v-3.4h1.1v3.4M269.1 161.9h.3"/>
<path d="M269.1 160.5h.3M269.1 162.1h.3M269.1 162.9h.3M269.1 162.8h.3M269.1 162.7h.3M269.1 162.6h.3M269.1 162.5h.3M269.1 162.4h.3M269.1 162.3h.3M269.1 162.2h.3M269.1 162h.3M269.1 161.8h.3"/>
<path d="M269.1 161.7h.3M269.1 161.6h.3M269.1 161.5h.3M269.1 161.4h.3M269.1 161.3h.3M269.1 161.2h.3M269.1 161.1h.3M269.1 161h.3M269.1 160.9h.3M269.1 160.8h.3M269.1 160.7h.3M269.1 160.6h.3"/>
<path d="M269.1 160.4h.3M269.1 160.3h.3M269.1 160.2h.3M269.1 160.1h.3M269.1 160h.3M269.4 163h.1M270.5 161.9h.3M270.5 162.9h1.3M270.5 160.5h.4M270.5 162.1h.4M270.5 162.9h1.1M270.5 162.8h1"/>
<path d="M270.5 162.7h.9M270.5 162.6h.7M270.5 162.5h.6M270.5 162.4h.5M270.5 162.3h.5M270.5 162.2h.4M270.5 162.1h.3M270.5 162h.3M270.5 161.8h.3M270.5 161.7h.2M270.5 161.6h.2M270.5 161.5h.2"/>
<path d="M270.5 161.4h.2M270.5 161.3h.2M270.5 161.2h.2M270.5 161.1h.2M270.5 161h.2M270.5 160.9h.3M270.5 160.8h.3M270.5 160.7h.3M270.5 160.6h.3M270.5 160.4h.4M270.5 160.3h.5M270.5 160.2h.6"/>
<path d="M270.5 160.1h.6M270.5 160h.7M270.7 161.4l.1 .6M270.7 161.3v.1M270.8 162v.1M270.8 162.1l.3 .4-.6 .5M271.2 160l-.4 .5-.1 .8M271.8 161.3l.1 .3M271.8 161.4h3.1M271.8 161.4h3.2M271.8 161.3h3.2M271.8 161.2h3.2"/>
<path d="M271.8 161.6h3.1M271.8 161.5h3.1M271.8 161.1h3.1M271.8 161h3.1M271.9 161l-.1 .3M271.9 161.6v.1M271.9 161.7l.1 .2M271.9 161.7h3M271.9 161h3M271.9 161.8h3M271.9 160.9h3M271.9 160.8h3"/>
<path d="M272 160.7l-.1 .3M272 161.9h.1M272 160.7h2.9M272 161.9h2.9M272 161.9l.2 .2M272.1 160.7h2.8M272.1 162h2.7M272.2 160.6h2.7M272.2 162.1h.5l-.1 .9a1.74 1.74 0 0 1-1.5-.5l-.6 .5M272.2 162.1h2.6M272.6 163h1.8M272.7 162.9h1.7"/>
<path d="M272.7 160.5h2.1M272.7 162.1h2.1M272.7 162.9h1.8M272.7 162.8h1.8M272.7 162.7h1.9M272.7 162.6h1.9M272.7 162.5h2M272.7 162.4h2M272.7 162.3h2.1M272.7 162.2h2.1M272.7 160.4h2.1M272.7 160.3h2.1"/>
<path d="M272.7 160.2h2M272.7 160.1h2M272.7 160h2M273.7 163.7l-.5 .3-1.2 .2h-10.3M274.1 163.3l-.4 .4M274.4 162.9l-.3 .4M274.7 160.1l.2 .6M274.9 161.9l-.5 1M274.9 160.7l.1 .5M274.9 160.7h.1M275 161.3l-.1 .6M275 161.2v.1"/>
<path d="M288.2 176.7h-105.2v22.4M55.5 199.1v4.2M102.1 199.1v4.2M148.6 199.1v4.2M195.2 199.1v4.2M241.7 199.1v4.2M242.6 193.5h45.6M242.6 187.9h45.6M242.6 182.3h45.6M277 193.5v5.6"/>
</g>
<path d="M4.8 5.5h287.7v197.8h-287.7z" fill="none" stroke="#c90d0c" stroke-width=".34"/>
<g fill="#c90d0c" stroke="#c90d0c" stroke-width=".2">
<path d="M249.5 47.9h4.5v.5h-4.5z"/>
<path d="M249.5 46.8h4.5v.5h-4.5z"/>
<path d="M249.5 90h4.5v.5h-4.5z"/>
<path d="M249.5 88.9h4.5v.5h-4.5z"/>
<path d="M116.1 143h1.9v2.8h-1.9z"/>
</g>
<g fill="none" stroke="#c90d0c" stroke-width=".3">
<path d="M186.4 33l.8-.8 .8 .8-.8 .8zM201.2 36.8h5.6v2h-5.6zM224.7 39.2h2.8l-1.4 2.8zM250.8 32.2h1.9v5.6h-1.9zM96.4 57.4h2v5.6h-2zM102.2 44.2l.8-.8 .8 .8-.8 .9zM110.4 57.4h2v5.6h-2zM116.2 44.2l.8-.8 .9 .8-.9 .9zM124.5 57.4h1.9v5.6h-1.9zM130.2 44.2l.9-.8 .8 .8-.8 .9zM192.8 45.2h5.6v2h-5.6zM206.8 44.8l2.9 1.4-2.9 1.4z"/>
<path d="M209.7 44.8v2.8M216 54.6h4.2M216.7 55.3h2.8M217.4 56h1.4M224.7 42h2.8M123.3 74.3h4.3M124 75h2.9M124.8 75.6h1.4M187.2 74.3l.8 .8-.8 .8-.8-.8zM201.2 78.9h5.6v1.9h-5.6zM250.8 74.3h1.9v5.6h-1.9zM192.8 87.3h5.6v2h-5.6z"/>
<path d="M206.8 86.9l2.9 1.4-2.9 1.4zM209.7 86.9v2.8M216 96.7h4.2M216.7 97.4h2.8M217.4 98.1h1.4M224.7 81.3h2.8l-1.4 2.8zM224.7 84.1h2.8M116.2 134.6l.8-1.4 .9 1.4M200.4 134.6l.8-1.4 .9 1.4M107.6 150h2v5.6h-2zM115.1 144.4h1.1M117.9 144.4h1.1"/>
<path d="M124.5 150h1.9v5.6h-1.9zM199.1 164.1h4.2M199.8 164.8h2.8M200.5 165.5h1.4"/>
<circle cx="233.2" cy="39.2" r=".14"/>
<circle cx="234.9" cy="36.4" r=".14"/>
<circle cx="233.2" cy="42" r=".14"/>
<circle cx="234.9" cy="44.8" r=".14"/>
<circle cx="234.9" cy="78.5" r=".14"/>
<circle cx="233.2" cy="84.1" r=".14"/>
<circle cx="233.2" cy="81.3" r=".15"/>
<circle cx="234.9" cy="86.9" r=".14"/>
<circle cx="260.2" cy="141.6" r="2.82"/>
<circle cx="260.2" cy="150" r="2.82"/>
<circle cx="260.2" cy="141.6" r="2.1"/>
<circle cx="268.6" cy="141.6" r="2.82"/>
<circle cx="268.6" cy="150" r="2.82"/>
<circle cx="268.6" cy="141.6" r="2.1"/>
</g>
<g fill="#c90d0c" stroke="#c90d0c" stroke-width=".2">
<path d="M118.9 143a1.41 1.41 0 0 1 1.4 1.4 1.41 1.41 0 0 1-1.4 1.4z" fill-rule="evenodd"/>
<path d="M114.2 143.4l.5-.3 .5-.1v2.8a1.39 1.39 0 0 1-1.3-.8 1.39 1.39 0 0 1 .3-1.6z" fill-rule="evenodd"/>
</g>
<g fill="none" stroke="#0dab76" stroke-width=".2">
<path d="M35.6 37.8h11.3M38.4 35v2.8M44 35v5.6M184.4 37.8h14M187.2 35v11.2h2.8M209.7 37.8h11.2M251.8 23.7v5.6M254.6 23.7h-11.3v14.1h-2.8M35.6 40.6h11.3M97.4 46.2v8.4M103 46.2v5.6h-5.6M111.4 46.2v8.4"/>
<path d="M117 46.2v5.6h-5.6M125.5 46.2v8.4M131.1 46.2v5.6h-5.6M201.2 46.2h2.8M212.4 46.2h5.7M220.9 43.4h-2.8v8.4M240.5 43.4h2.8v14h11.3M251.8 40.6v2.8M251.8 51.8v5.6M35.6 68.6h11.3M35.6 65.8h11.3M38.4 63v2.8"/>
<path d="M44 63v5.6M97.4 65.8v2.8h28.1M111.4 65.8v2.8M125.5 65.8v5.6M184.4 79.9h14M187.2 77v11.3h2.8M209.7 79.9h11.2M251.8 65.8v5.6M254.6 65.8h-11.3v14.1h-2.8M35.6 96.7h11.3M35.6 99.5h11.3M38.4 93.9v2.8"/>
<path d="M44 93.9v5.6M201.2 88.3h2.8M212.4 88.3h5.7M220.9 85.5h-2.8v8.4M240.5 85.5h2.8v14h11.3M251.8 82.7v2.8M251.8 93.9v5.6M35.6 127.6h11.3M35.6 130.4h11.3M38.4 124.8v2.8M44 124.8v5.6M117 136v5.6"/>
<path d="M201.2 136v16.8h-2.8M35.6 158.5h11.3M38.4 155.6v2.9M44 155.6v5.6M108.6 158.5v2.7M111.4 144.4h-2.8v2.8M122.6 144.4h2.9v2.8M125.5 158.5v2.7M198.4 155.6h2.8v5.6M198.4 147.2h5.6M198.4 150h5.6M35.6 161.2h11.3"/>
</g>
<g fill="#0dab76" stroke="#0dab76" stroke-width=".2">
<circle cx="218.1" cy="46.2" r=".57"/>
<circle cx="218.1" cy="88.3" r=".57"/>
<circle cx="125.5" cy="68.6" r=".57"/>
<circle cx="111.4" cy="68.6" r=".57"/>
<circle cx="38.4" cy="96.7" r=".57"/>
<circle cx="38.4" cy="65.8" r=".57"/>
<circle cx="251.8" cy="65.8" r=".57"/>
<circle cx="38.4" cy="37.8" r=".57"/>
<circle cx="251.8" cy="23.7" r=".57"/>
<circle cx="38.4" cy="127.6" r=".57"/>
<circle cx="44" cy="99.5" r=".57"/>
<circle cx="44" cy="130.4" r=".57"/>
<circle cx="44" cy="40.6" r=".57"/>
<circle cx="251.8" cy="57.4" r=".57"/>
<circle cx="44" cy="68.6" r=".57"/>
<circle cx="251.8" cy="99.5" r=".57"/>
<circle cx="38.4" cy="158.5" r=".57"/>
<circle cx="44" cy="161.2" r=".57"/>
<circle cx="187.2" cy="37.8" r=".57"/>
<circle cx="187.2" cy="79.9" r=".57"/>
<circle cx="111.4" cy="51.8" r=".57"/>
<circle cx="125.5" cy="51.8" r=".57"/>
<circle cx="97.4" cy="51.8" r=".57"/>
</g>
<g font-size="4.1" fill="#c90d0c">
<text x="31.1" y="9">1</text>
<text x="77.7" y="9">2</text>
<text x="124.2" y="9">3</text>
<text x="170.8" y="9">4</text>
<text x="217.3" y="9">5</text>
<text x="263.8" y="9">6</text>
<text x="5.5" y="34.8">A</text>
<text x="289" y="34.8">A</text>
<text x="5.5" y="82.2">B</text>
<text x="289" y="82.2">B</text>
<text x="5.4" y="129.5">C</text>
<text x="288.9" y="129.5">C</text>
<text x="5.4" y="176.9">D</text>
<text x="288.9" y="176.9">D</text>
<text x="31.1" y="202.7">1</text>
<text x="77.7" y="202.7">2</text>
<text x="124.2" y="202.7">3</text>
<text x="170.8" y="202.7">4</text>
<text x="217.3" y="202.7">5</text>
<text x="263.8" y="202.7">6</text>
</g>
<g font-size="4" fill="#808080">
<text x="13.2" y="18.1">Cabel Headers</text>
<text x="77.7" y="18.1">Inter-MCU Pull-Downs</text>
<text x="164.7" y="18.1">Output (Solid State) Relays</text>
<text x="77.7" y="113.5">I2C Pull-Ups</text>
<text x="164.7" y="124.8">Optional IO</text>
</g>
<g font-size="4" fill="#c90d0c">
<text x="244.7" y="186.5">ha-pc-switch-revB</text>
<text x="244.5" y="197.9">Sheet:</text>
<text x="259.5" y="197.7">2/2</text>
</g>
<g font-size="3.6" fill="#c90d0c">
<text x="244.7" y="192.1">9/6/24</text>
<text x="255.6" y="192.1">12:55 AM</text>
</g>
<g font-size="2.8" fill="#808080">
<text x="223.7" y="33.6">RL_PWR</text>
<text x="199.8" y="41.4">220R</text>
<text x="199.8" y="36.1">R13</text>
<text x="250.1" y="39.2" transform="rotate(-90 250.1 39.2)">R17</text>
<text x="255.4" y="39.2" transform="rotate(-90 255.4 39.2)">10R</text>
<text x="196.4" y="44.5">1K</text>
<text x="253.4" y="45.8">C10</text>
<text x="194.7" y="49.8">R14</text>
<text x="223.7" y="49">TLP3123</text>
<text x="253.4" y="51.4">100nF</text>
<text x="215" y="58.8">GND</text>
<text x="95.7" y="64.4" transform="rotate(-90 95.7 64.4)">R10</text>
<text x="101" y="64.4" transform="rotate(-90 101 64.4)">10K</text>
<text x="109.8" y="64.4" transform="rotate(-90 109.8 64.4)">R11</text>
<text x="115.1" y="64.4" transform="rotate(-90 115.1 64.4)">10K</text>
<text x="123.8" y="64.4" transform="rotate(-90 123.8 64.4)">R12</text>
<text x="129.1" y="64.4" transform="rotate(-90 129.1 64.4)">10K</text>
<text x="223.7" y="75.7">RL_RST</text>
<text x="122.4" y="78.5">GND</text>
<text x="199.8" y="83.5">220R</text>
<text x="199.8" y="78.2">R15</text>
<text x="250.1" y="81.3" transform="rotate(-90 250.1 81.3)">R18</text>
<text x="255.4" y="81.3" transform="rotate(-90 255.4 81.3)">10R</text>
<text x="196.4" y="86.6">1K</text>
<text x="253.4" y="87.9">C11</text>
<text x="194.7" y="91.9">R16</text>
<text x="223.7" y="91.1">TLP3123</text>
<text x="253.4" y="93.5">100nF</text>
<text x="215" y="100.9">GND</text>
<text x="118.4" y="141.6">I2C</text>
<text x="39.4" y="154" transform="rotate(-90 39.4 154)">CI-</text>
<text x="45" y="154" transform="rotate(-90 45 154)">CI+</text>
<text x="107" y="157" transform="rotate(-90 107 157)">R24</text>
<text x="112.3" y="157" transform="rotate(-90 112.3 157)">10K</text>
<text x="123.8" y="157" transform="rotate(-90 123.8 157)">R23</text>
<text x="129.1" y="157" transform="rotate(-90 129.1 157)">10K</text>
<text x="117.9" y="162.3" transform="rotate(-90 117.9 162.3)">I2C Pull-ups</text>
<text x="198.2" y="168.3">GND</text>
</g>
<g font-size="2.8" fill="#c8c832">
<text x="240.5" y="35" transform="rotate(-90 240.5 35)">Bi-Directional</text>
<text x="262.1" y="39.8" transform="rotate(-90 262.1 39.8)">Snubber</text>
<text x="240.5" y="77.1" transform="rotate(-90 240.5 77.1)">Bi-Directional</text>
<text x="262.1" y="81.9" transform="rotate(-90 262.1 81.9)">Snubber</text>
</g>
<g font-size="2.4" fill="#808080">
<text x="32.6" y="37.4">1</text>
<text x="32.6" y="40.2">2</text>
<text x="48.6" y="37.4">1</text>
<text x="48.6" y="40.2">2</text>
<text x="222" y="37.4">1</text>
<text x="238.1" y="37.4">4</text>
<text x="222" y="43">2</text>
<text x="238.1" y="43">3</text>
<text x="32.6" y="65.4">1</text>
<text x="48.6" y="65.4">1</text>
<text x="32.6" y="68.2">2</text>
<text x="48.6" y="68.2">2</text>
<text x="222" y="79.5">1</text>
<text x="238.1" y="79.5">4</text>
<text x="222" y="85.1">2</text>
<text x="238.1" y="85.1">3</text>
<text x="32.6" y="96.3">1</text>
<text x="32.6" y="99.1">2</text>
<text x="48.6" y="96.3">1</text>
<text x="48.6" y="99.1">2</text>
<text x="32.6" y="127.2">1</text>
<text x="32.6" y="130">2</text>
<text x="48.6" y="127.2">1</text>
<text x="48.6" y="130">2</text>
<text x="112.5" y="144">1</text>
<text x="116.6" y="144" transform="rotate(-90 116.6 144)">2</text>
<text x="120.2" y="144">3</text>
<text x="195.4" y="149.6">3</text>
<text x="195.4" y="146.8">4</text>
<text x="195.4" y="155.2">1</text>
<text x="195.4" y="152.4">2</text>
<text x="32.6" y="158.1">1</text>
<text x="32.6" y="160.9">2</text>
<text x="48.6" y="158.1">1</text>
<text x="48.6" y="160.9">2</text>
</g>
<g font-size="2.2" fill="#808080">
<text x="163.6" y="38.5">T_PWR_SWT/1.2D</text>
<text x="164.4" y="80.6">T_RST_SWT/1.2D</text>
</g>
<g font-size="2" fill="#808080">
<text x="256" y="24.4">PC_ON+</text>
<text x="39.1" y="33.6" transform="rotate(-90 39.1 33.6)">PC_ON+</text>
<text x="44.8" y="33.6" transform="rotate(-90 44.8 33.6)">PC_ON-</text>
<text x="98.1" y="44.8" transform="rotate(-90 98.1 44.8)">X_RST_SHRT/1.3D</text>
<text x="112.1" y="44.8" transform="rotate(-90 112.1 44.8)">X_PWR_SHRT/1.3D</text>
<text x="126.2" y="44.8" transform="rotate(-90 126.2 44.8)">X_PWR_LONG/1.3D</text>
<text x="256" y="58.1">PC_ON-</text>
<text x="39.1" y="61.6" transform="rotate(-90 39.1 61.6)">RESET+</text>
<text x="44.8" y="61.6" transform="rotate(-90 44.8 61.6)">RESET-</text>
<text x="256" y="66.5">RESET+</text>
<text x="39.1" y="92.5" transform="rotate(-90 39.1 92.5)">PWR_LED+</text>
<text x="44.8" y="92.5" transform="rotate(-90 44.8 92.5)">PWR_LED-</text>
<text x="256" y="100.2">RESET-</text>
<text x="39.1" y="123.4" transform="rotate(-90 39.1 123.4)">HDD_LED+</text>
<text x="44.8" y="123.4" transform="rotate(-90 44.8 123.4)">HDD_LED-</text>
<text x="205.4" y="147.9">SCL/1.2B</text>
<text x="205.4" y="150.7">SDA/1.2B</text>
<text x="109.3" y="171.3" transform="rotate(-90 109.3 171.3)">SDA/1.2B</text>
<text x="126.1" y="171.1" transform="rotate(-90 126.1 171.1)">SCL/1.2B</text>
</g>
</svg>
